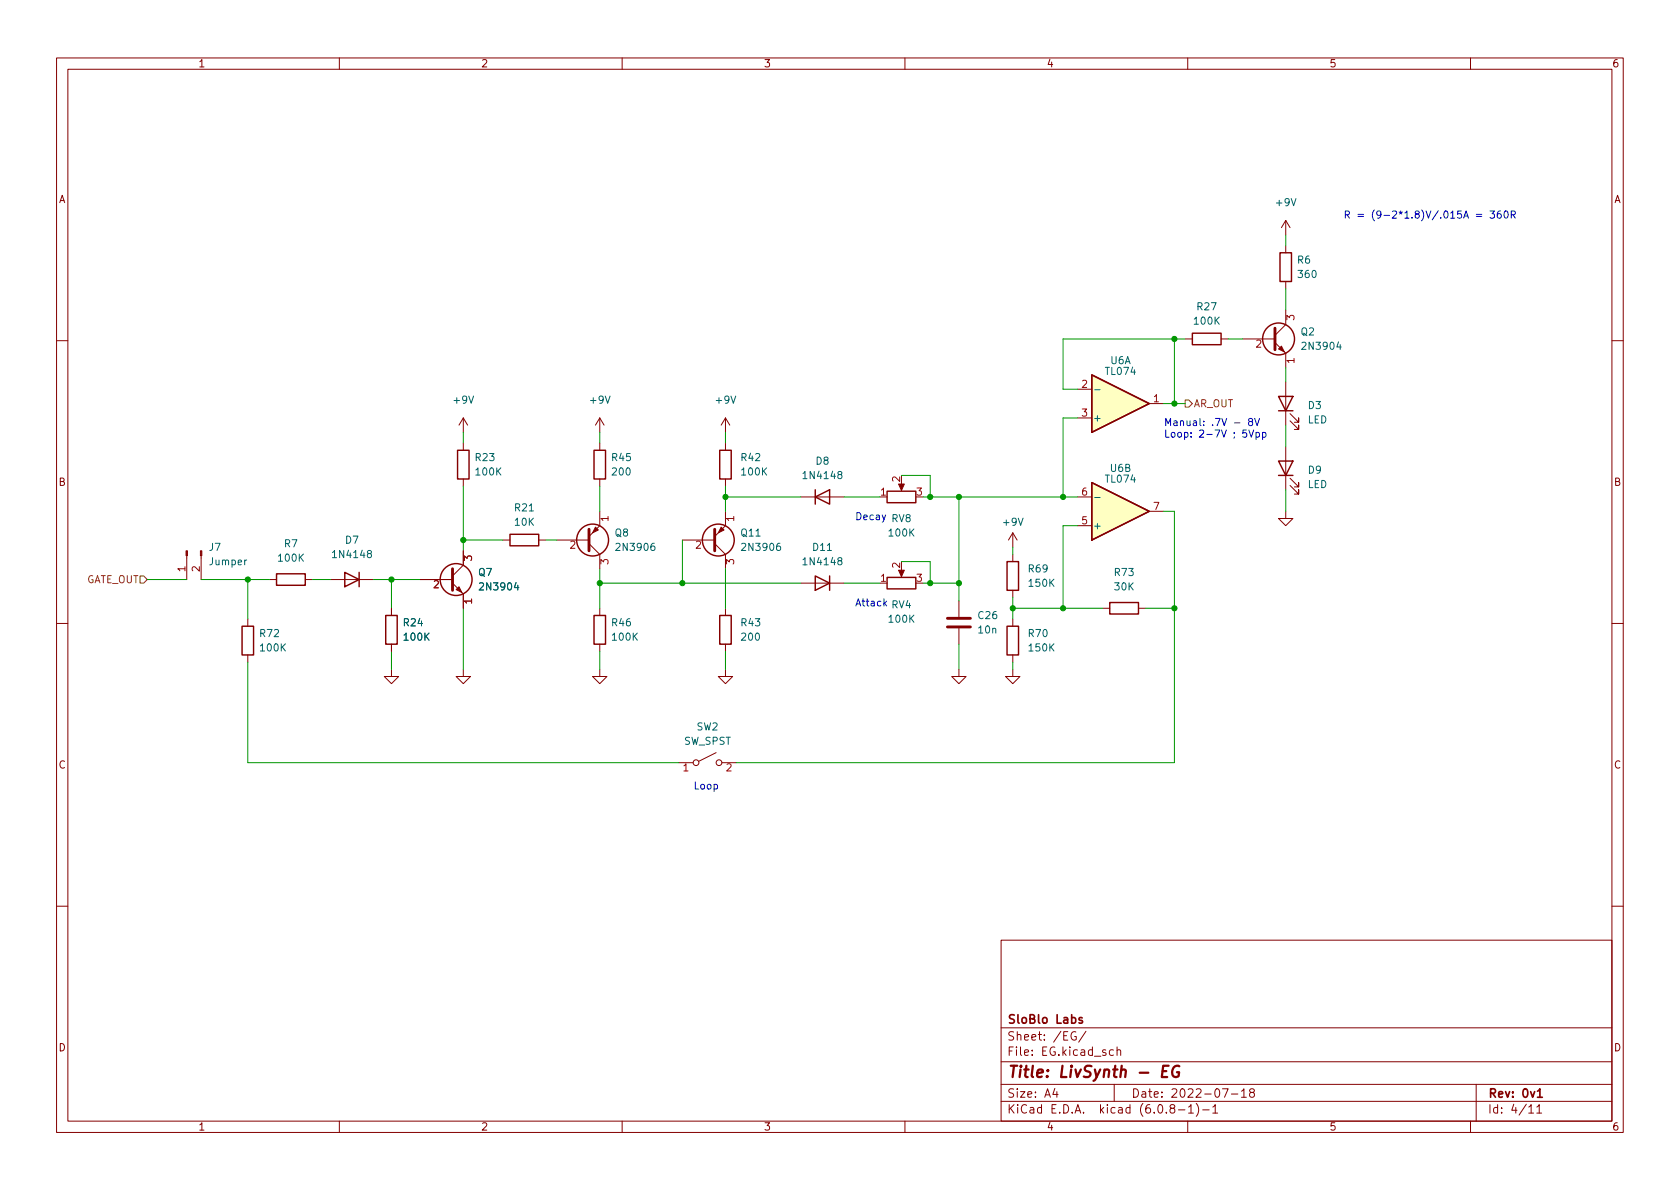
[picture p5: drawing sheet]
<svg xmlns="http://www.w3.org/2000/svg" width="297mm" height="210mm" viewBox="0 0 297 210" stroke-linecap="round" stroke-linejoin="round" font-family="sans-serif">
<g fill="none" stroke="#840000" stroke-width=".18">
<path d="M10 10.2h277v190.1h-277zM12 12.2h273v186.1h-273zM60 10.2v2M110 10.2v2M160 10.2v2M210 10.2v2M260 10.2v2M227.3 39l-.7 1.3M227.3 39v2.5M227.3 39l.8 1.3M209.5 59.9h1.3M215.9 59.9h1.3"/>
<path d="M219.7 59.9h5.7M227.3 43.4v1.3M227.3 49.8v1.2M227.3 54.9v2.5l-1.9 1.9M10 60.2h2M81.9 73.9v2.5M81.9 78.4v1.2M81.9 73.9l-.7 1.3M81.9 73.9l.8 1.3M106 73.9l-.7 1.3M106 73.9v2.5M106 78.4v1.2"/>
<path d="M106 73.9l.8 1.3M128.3 73.9l-.8 1.3M128.3 73.9v2.5M128.3 78.4v1.2M128.3 73.9l.7 1.3M190.5 68.8h2.5M190.5 73.9h2.5M203.2 71.4h2.5M225.4 60.6l1.9 1.9v2.5M227.3 67.6v7.6M227.3 79v7.6M228.1 74.4l1.5 1.5v-.7v.7h-.7"/>
<path d="M228.1 73.1l1.5 1.6v-.8v.8h-.7M285 60.2h2M33 98.3v4.2M35.6 98.3v4.2M81.9 84.7v1.3M81.9 97.4v2.5l-1.9 1.9M88.9 95.5h1.3M95.2 95.5h1.3M98.4 95.5h5.7M104.1 96.1l1.9 1.9v2.6M106 90.4v2.6l-1.9 1.9M106 84.7v1.3"/>
<path d="M120.6 95.5h5.8M126.4 96.1l1.9 1.9v2.6M128.3 90.4v2.6l-1.9 1.9M128.3 84.7v1.3M141.6 87.9h7.6M159.4 85.3v1.1M179.1 94.2v2.6M179.1 98v1.3M179.1 94.2l-.8 1.3M179.1 94.2l.7 1.3M190.5 93h2.5M190.5 87.9h2.5"/>
<path d="M203.2 90.4h2.5M227.3 90.4v1.3h1.3l-1.3 1.3-1.2-1.3h1.2M228.1 85.8l1.5 1.6v-.8v.8h-.7M228.1 84.6l1.5 1.5v-.8v.8h-.7M10 110.2h2M43.8 109.5v1.2M43.8 115.8v1.3M47.6 102.5h1.3M54 102.5h1.2M58.4 102.5h7.6M69.2 118.4v1.2h1.3l-1.3 1.3-1.3-1.3h1.3M69.2 107.6v1.2"/>
<path d="M69.2 113.9v1.3M74.3 102.5h5.7M80 103.1l1.9 1.9v2.6M81.9 118.4v1.2h1.3l-1.3 1.3-1.3-1.3h1.3M106 118.4v1.2h1.3l-1.3 1.3-1.2-1.3h1.2M106 107.6v1.2M106 113.9v1.3M128.3 118.4v1.2h1.2l-1.2 1.3-1.3-1.3h1.3M128.3 107.6v1.2M128.3 113.9v1.3M141.6 103.1h7.6M159.4 100.6v1"/>
<path d="M169.5 118.4v1.2h1.3l-1.3 1.3-1.2-1.3h1.2M169.5 106.3v2.8M169.5 111.1v2.8M179.1 118.4v1.2h1.2l-1.2 1.3-1.3-1.3h1.3M179.1 104.4v1.3M179.1 109.5v1.2M179.1 115.8v1.3M194.9 107.6h1.3M201.3 107.6h1.3M285 110.2h2M120 134.9h2.6M126.6 133.1l-3 1.5"/>
<path d="M127.6 134.9h2.6M10 160.2h2M177 166.3h108v32h-108zM285 160.2h2M60 198.3v2M110 198.3v2M160 198.3v2M177 194.8h108M177 191.8h108M177 187.8h108M177 181.8h108M186.5 192.5l-.4 1h1"/>
<path d="M186.9 193v1M190.2 182.5a.74 .74 0 0 0-.9 .5 .74 .74 0 0 0 .6 .9l.4-.1v-.5h-.3M192 182.4l-1.3 1.9M196.9 185.7l-.5-.1-.3 .3v.4l.2 .3h.6M197 191.8v3M197.5 185.8l.2-.2 .4 .1v.9M197.5 185.1v1.5M207.1 196l-.2-.3v-.2l.2-.2 .5 .1 .1 .2-.1 .2-.6 .2-.1 .3v.4l.2 .1h.5l.1-.3-.1-.4-.2-.1M208.4 196.3h1.1M210 198.3v2M210.1 195.8l.5-.5v1.5M210.1 196.8h.9"/>
<path d="M211.5 195.1a1.72 1.72 0 0 1 0 2.3M212.6 196.3h1.2M214.4 195.8l.5-.5v1.5M214.4 196.8h.9M216.1 192.5h1l-.6 1.5M217.7 193.5h1.2M219.5 193l.4-.5v1.5M219.5 194h.9M221.2 193.2l-.3-.3 .1-.2 .2-.2 .4 .1 .2 .2-.1 .2-.6 .2-.2 .3 .1 .4 .2 .1h.4l.2-.3-.1-.4-.2-.1M260 198.3v2M261 191.8v6.5M270.3 195.8l.4-.5v1.5"/>
<path d="M270.3 196.8h.9M271.7 195.8l.5-.5v1.5M271.7 196.8h.9"/>
<circle cx="123.1" cy="134.9" r=".51"/>
<circle cx="127.1" cy="134.9" r=".51"/>
</g>
<path d="M191.3 180l-.3-.1-.2 .2v.3l.5 .1v.4h-.5M271.8 193l.5-.5v1.5M271.8 194h.9" fill="none" stroke="#840000" stroke-width=".3"/>
<path d="M205.5 189.4h.7M206.6 188.5h-.9l-.3 2h1M208.5 188.6a1.02 1.02 0 0 0-1.2 .6 1.02 1.02 0 0 0 .5 1.3l.6-.2 .1-.7h-.4" fill="none" stroke="#840000" stroke-width=".4"/>
<g fill="none" stroke="#840000" stroke-width=".25">
<path d="M210.8 58.9h5.1v2.1h-5.1zM226.3 44.7h2v5.1h-2zM80.9 79.6h2v5.1h-2zM105 79.6h2.1v5.1h-2.1zM127.3 79.6h2v5.1h-2zM193 66.3l10.2 5.1-10.2 5zM226.1 70.1h2.5l-1.3 2.5zM226.1 72.6h2.5M90.2 94.5h5v2h-5zM144.1 87.9l2.6-1.3v2.5zM144.1 86.6v2.5M156.8 86.9h5.1v2h-5.1z"/>
<path d="M178.1 99.3h2v5.1h-2zM193 85.3l10.2 5.1-10.2 5.1zM226.1 81.5h2.5l-1.3 2.6zM226.1 84.1h2.5M42.8 110.7h2v5.1h-2zM48.9 101.5h5.1v2h-5.1zM61 101.2l2.5 1.3-2.5 1.3zM63.5 101.2v2.6M68.2 108.8h2v5.1h-2zM105 108.8h2.1v5.1h-2.1zM127.3 108.8h2v5.1h-2zM144.1 101.8l2.6 1.3-2.6 1.3z"/>
<path d="M146.7 101.8v2.6M156.8 102.1h5.1v2h-5.1zM178.1 110.7h2v5.1h-2zM196.2 106.5h5.1v2.1h-5.1z"/>
<circle cx="226.1" cy="59.9" r="2.82"/>
<circle cx="104.8" cy="95.5" r="2.82"/>
<circle cx="127" cy="95.5" r="2.82"/>
<circle cx="80.6" cy="102.5" r="2.82"/>
</g>
<path d="M225.4 58v3.8M104.1 93.6v3.8M126.4 93.6v3.8M80 100.6v3.8M167.5 110.9h4.1M167.5 109.3h4.1" fill="none" stroke="#840000" stroke-width=".51"/>
<g fill="#840000" stroke="#840000" stroke-width=".18">
<path d="M105.3 93.2l.5 .5-1 .5z"/>
<path d="M127.5 93.2l.5 .5-1 .5z"/>
<path d="M158.9 85.6h1l-.5 1.1z"/>
<path d="M158.9 100.8h1l-.5 1.2z"/>
<path d="M35.4 97.4h.3v.9h-.3z"/>
<path d="M32.9 97.4h.2v.9h-.2z"/>
<path d="M80.6 104.3l.6-.5 .5 1z"/>
<path d="M226.1 61.7l.5-.5 .5 1z"/>
</g>
<g fill="#ffffc2" stroke="#ffffc2" stroke-width=".18">
<path d="M193 85.3l10.2 5.1-10.2 5.1z"/>
<path d="M193 66.3l10.2 5.1-10.2 5z"/>
</g>
<path d="M193.5 68.9h1M193.5 88h1" fill="none" stroke="#006464" stroke-width=".18"/>
<path d="M209.5 70.7h.7l.6 .7-.6 .6h-.7zM24.8 101.8h.6l.6 .7-.6 .6h-.6z" fill="none" stroke="#725600" stroke-width=".18"/>
<g fill="none" stroke="#0000c2" stroke-width=".18">
<path d="M261 37.9h1M261 38.3h1M263.4 37.3h.8l-.4 .5 .4 .1v.6l-.2 .1-.6-.1M265.3 37.3l-.3 .1a.85 .85 0 0 0 0 1.2l.4-.1v-.5l-.2-.2h-.4l-.1 .2M266 37.4l.2-.1a.68 .68 0 0 1 .5 .6 .68 .68 0 0 1-.5 .7l-.2-.1-.1-.4zM267.2 38l.6-.1 .1-.2v-.3l-.7-.1v1.3M267.5 38l.4 .6M220.8 76l.4 1.3 .5-1.3M221 74.5l-.2-.2v-.2l.2-.1 .4 .1 .1 .1-.1 .2-.5 .2-.1 .2v.3l.2 .2h.2l.3-.3v-.2l-.3-.3M221.8 74l.5 1.3 .4-1.3M222.1 76.5h.3l.3 .2-.1 .5h-.5M222.1 76.5v1.2"/>
<path d="M223.2 76.5h.4l.2 .2-.1 .5h-.5M223.2 76.5v1.2M156.4 106.7l.4 .5M156.8 106.3l-.5 .5"/>
</g>
<g fill="none" stroke="#009600" stroke-width=".18">
<path d="M207.6 59.9v11.5M209.5 59.9h-21.5v8.9h2.5M217.2 59.9h2.5M227.3 41.5v1.9M227.3 51v3.9M81.9 76.4v2M106 76.4v2M128.3 76.4v2M190.5 73.9h-2.5v14M205.7 71.4h3.8M227.3 65v2.6M227.3 75.2v3.8"/>
<path d="M81.9 86v11.4M81.9 95.5h7M96.5 95.5h1.9M106 86v4.4M120.6 95.5v7.6M128.3 87.9h13.3M128.3 86v4.4M149.2 87.9h6.4M159.4 84.1h5.1v3.8M159.4 99.3h5.1v3.8M163.2 87.9h27.3M169.5 87.9v18.4"/>
<path d="M179.1 96.8v1.2M190.5 93h-2.5v14.6M205.7 90.4h1.9v44.5h-77.4M227.3 86.6v3.8M26 102.5h7M35.6 102.5h12M43.8 117.1v17.8h76.2M43.8 102.5v7M55.2 102.5h3.2M66 102.5h8.3M69.2 102.5v5.1M69.2 115.2v3.2"/>
<path d="M81.9 107.6v10.8M106 103.1h35.6M106 100.6v7M106 115.2v3.2M128.3 100.6v7M128.3 115.2v3.2M149.2 103.1h6.4M163.2 103.1h6.3M169.5 113.9v4.5M179.1 105.7v3.8M179.1 117.1v1.3M179.1 107.6h15.8"/>
<path d="M202.6 107.6h5"/>
</g>
<g fill="#009600" stroke="#009600" stroke-width=".18">
<circle cx="164.5" cy="87.9" r=".46"/>
<circle cx="188" cy="107.6" r=".46"/>
<circle cx="179.1" cy="107.6" r=".46"/>
<circle cx="207.6" cy="107.6" r=".46"/>
<circle cx="169.5" cy="103.1" r=".46"/>
<circle cx="169.5" cy="87.9" r=".46"/>
<circle cx="69.2" cy="102.5" r=".46"/>
<circle cx="43.8" cy="102.5" r=".46"/>
<circle cx="188" cy="87.9" r=".46"/>
<circle cx="207.6" cy="71.4" r=".46"/>
<circle cx="207.6" cy="59.9" r=".46"/>
<circle cx="164.5" cy="103.1" r=".46"/>
<circle cx="128.3" cy="87.9" r=".46"/>
<circle cx="120.6" cy="103.1" r=".46"/>
<circle cx="106" cy="103.1" r=".46"/>
<circle cx="81.9" cy="95.5" r=".46"/>
</g>
<text font-size="2.8" fill="#840000" x="178" y="190.6">Title: LivSynth - EG</text>
<g font-size="2.1" fill="#840000">
<text x="178" y="184">Sheet: /EG/</text>
<text x="178" y="181">SloBlo Labs</text>
<text x="178" y="186.7">File: EG.kicad_sch</text>
<text x="178" y="196.9">KiCad E.D.A. kicad (6.0.8-1)-1</text>
<text x="178" y="194.1">Size: A4</text>
<text x="200" y="194.1">Date: 2022-07-18</text>
<text x="263" y="194.1">Rev: 0v1</text>
<text x="263" y="196.9">Id: 4/11</text>
</g>
<g font-size="1.8" fill="#840000">
<text x="35" y="11.9">1</text>
<text x="85" y="11.9">2</text>
<text x="135" y="11.9">3</text>
<text x="185" y="11.9">4</text>
<text x="235" y="11.9">5</text>
<text x="285" y="11.9">6</text>
<text x="10.3" y="35.9">A</text>
<text x="285.3" y="35.9">A</text>
<text x="10.3" y="85.9">B</text>
<text x="285.3" y="85.9">B</text>
<text x="10.3" y="135.9">C</text>
<text x="285.3" y="135.9">C</text>
<text x="10.3" y="185.9">D</text>
<text x="285.3" y="185.9">D</text>
<text x="35" y="199.9">1</text>
<text x="85" y="199.9">2</text>
<text x="135" y="199.9">3</text>
<text x="185" y="199.9">4</text>
<text x="235" y="199.9">5</text>
<text x="285" y="199.9">6</text>
</g>
<g font-size="1.8" fill="#006464">
<text x="225.7" y="36.4">+9V</text>
<text x="229.4" y="46.6">R6</text>
<text x="229.7" y="49.1">360</text>
<text x="211.2" y="57.4">100K</text>
<text x="211.7" y="54.9">R27</text>
<text x="230" y="59.3">Q2</text>
<text x="196.4" y="64.4">U6A</text>
<text x="230.5" y="61.8">2N3904</text>
<text x="80.3" y="71.4">+9V</text>
<text x="104.4" y="71.4">+9V</text>
<text x="126.7" y="71.4">+9V</text>
<text x="195.6" y="66.3">TL074</text>
<text x="193.2" y="74.5">+</text>
<text x="231.2" y="74.9">LED</text>
<text x="231.3" y="72.3">D3</text>
<text x="84.1" y="81.5">R23</text>
<text x="108.3" y="81.5">R45</text>
<text x="131.1" y="81.5">R42</text>
<text x="144.3" y="82.2">D8</text>
<text x="196.4" y="83.4">U6B</text>
<text x="231.3" y="83.8">D9</text>
<text x="84.2" y="84.1">100K</text>
<text x="108.4" y="84.1">200</text>
<text x="131.2" y="84.1">100K</text>
<text x="142.3" y="84.7">1N4148</text>
<text x="195.6" y="85.3">TL074</text>
<text x="231.2" y="86.3">LED</text>
<text x="91.1" y="90.4">R21</text>
<text x="91.1" y="93">10K</text>
<text x="108.8" y="94.9">Q8</text>
<text x="131.1" y="94.9">Q11</text>
<text x="157.3" y="94.9">100K</text>
<text x="157.7" y="92.3">RV8</text>
<text x="177.5" y="93">+9V</text>
<text x="193.2" y="93.6">+</text>
<text x="37" y="97.4">J7</text>
<text x="37.1" y="99.9">Jumper</text>
<text x="49.3" y="99.3">100K</text>
<text x="50.3" y="96.8">R7</text>
<text x="59.1" y="98.7">1N4148</text>
<text x="61.1" y="96.1">D7</text>
<text x="84.6" y="101.8">Q7</text>
<text x="109.3" y="97.4">2N3906</text>
<text x="131.5" y="97.4">2N3906</text>
<text x="142.3" y="99.9">1N4148</text>
<text x="143.8" y="97.4">D11</text>
<text x="181.9" y="101.2">R69</text>
<text x="197.1" y="101.8">R73</text>
<text x="85.1" y="104.4">2N3904</text>
<text x="157.7" y="107.6">RV4</text>
<text x="182" y="103.8">150K</text>
<text x="197.1" y="104.4">30K</text>
<text x="46" y="112.6">R72</text>
<text x="71.4" y="110.7">R24</text>
<text x="71.5" y="113.3">100K</text>
<text x="108.3" y="110.7">R46</text>
<text x="108.4" y="113.3">100K</text>
<text x="131.1" y="110.7">R43</text>
<text x="131.2" y="113.3">200</text>
<text x="157.3" y="110.1">100K</text>
<text x="173" y="109.5">C26</text>
<text x="173.1" y="112">10n</text>
<text x="181.9" y="112.6">R70</text>
<text x="46.1" y="115.2">100K</text>
<text x="182" y="115.2">150K</text>
<text x="120.9" y="131.7">SW_SPST</text>
<text x="123.2" y="129.2">SW2</text>
</g>
<g font-size="1.8" fill="#0000c2">
<text x="237.5" y="38.6">R = (9-2*1.8)V/.015A = 360R</text>
<text x="205.7" y="75.3">Manual: .7V - 8V</text>
<text x="205.7" y="77.4">Loop: 2-7V ; 5Vpp</text>
<text x="151.1" y="92">Decay</text>
<text x="151.1" y="107.2">Attack</text>
<text x="122.6" y="139.6">Loop</text>
</g>
<g font-size="1.8" fill="#a90000">
<text x="228.9" y="56.6" transform="rotate(-90 228.9 56.6)">3</text>
<text x="222.1" y="61.5">2</text>
<text x="228.9" y="64.2" transform="rotate(-90 228.9 64.2)">1</text>
<text x="191.3" y="68.6">2</text>
<text x="204" y="71.1">1</text>
<text x="191.3" y="73.7">3</text>
<text x="155.7" y="87.6">1</text>
<text x="159.1" y="85.2" transform="rotate(-90 159.1 85.2)">2</text>
<text x="162.1" y="87.6">3</text>
<text x="191.3" y="87.6">6</text>
<text x="107.6" y="92.2" transform="rotate(-90 107.6 92.2)">1</text>
<text x="129.8" y="92.2" transform="rotate(-90 129.8 92.2)">1</text>
<text x="191.3" y="92.7">5</text>
<text x="204" y="90.2">7</text>
<text x="32.8" y="101.1" transform="rotate(-90 32.8 101.1)">1</text>
<text x="35.3" y="101.1" transform="rotate(-90 35.3 101.1)">2</text>
<text x="83.4" y="99.2" transform="rotate(-90 83.4 99.2)">3</text>
<text x="100.8" y="97">2</text>
<text x="107.6" y="99.8" transform="rotate(-90 107.6 99.8)">3</text>
<text x="123" y="97">2</text>
<text x="129.8" y="99.8" transform="rotate(-90 129.8 99.8)">3</text>
<text x="159.1" y="100.4" transform="rotate(-90 159.1 100.4)">2</text>
<text x="76.7" y="104">2</text>
<text x="83.4" y="106.8" transform="rotate(-90 83.4 106.8)">1</text>
<text x="155.7" y="102.9">1</text>
<text x="162.1" y="102.9">3</text>
<text x="120.8" y="136.4">1</text>
<text x="128.4" y="136.4">2</text>
</g>
<g font-size="1.8" fill="#725600">
<text x="211" y="72">AR_OUT</text>
<text x="14.9" y="103.1">GATE_OUT</text>
</g>
</svg>
